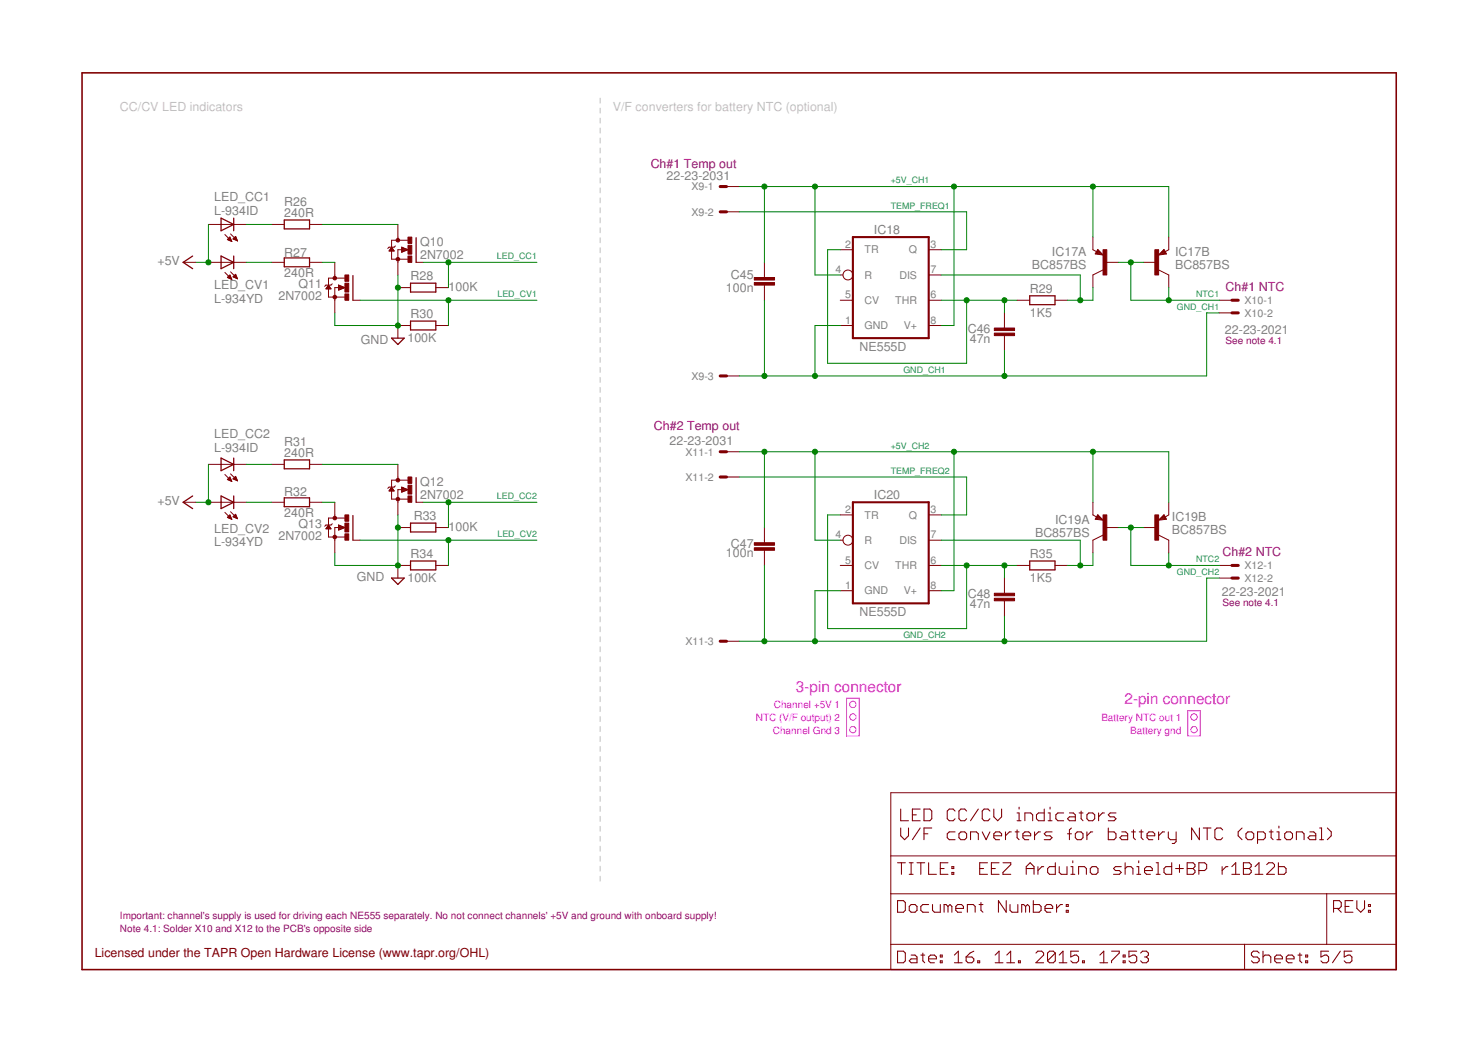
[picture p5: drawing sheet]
<svg xmlns="http://www.w3.org/2000/svg" width="297mm" height="210mm" viewBox="0 0 297 210" stroke-linecap="round" stroke-linejoin="round" font-family="sans-serif">
<g fill="none" stroke="#c0c0c0" stroke-width=".2">
<path d="M120.6 19.7v1M120.6 21.7v1M120.6 23.7v1M120.6 25.7v1.1M120.6 27.7v1.1M120.6 29.8v1M120.6 31.8v1M120.6 33.8v1M120.6 35.8v1M120.6 37.8v1M120.6 39.8v1M120.6 41.8v1"/>
<path d="M120.6 43.8v1M120.6 45.8v1M120.6 47.8v1M120.6 49.8v1M120.6 51.8v1M120.6 53.8v1M120.6 55.8v1M120.6 57.8v1M120.6 59.8v1.1M120.6 61.8v1M120.6 63.9v1M120.6 65.8v1.1"/>
<path d="M120.6 67.9v1M120.6 69.9v1M120.6 71.9v1M120.6 73.9v1M120.6 75.9v1M120.6 77.9v1M120.6 79.9v1M120.6 81.9v1M120.6 83.9v1M120.6 85.9v1M120.6 87.9v1M120.6 89.9v1"/>
<path d="M120.6 91.9v1M120.6 93.9v1M120.6 95.9v1M120.6 97.9v1.1M120.6 99.9v1.1M120.6 102v1M120.6 104v1M120.6 106v1M120.6 108v1M120.6 110v1M120.6 112v1M120.6 114v1"/>
<path d="M120.6 116v1M120.6 118v1M120.6 120v1M120.6 122v1M120.6 124v1M120.6 126v1M120.6 128v1M120.6 130v1M120.6 132v1.1M120.6 134v1M120.6 136.1v1M120.6 138v1.1"/>
<path d="M120.6 140.1v1M120.6 142.1v1M120.6 144.1v1M120.6 146.1v1M120.6 148.1v1M120.6 150.1v1M120.6 152.1v1M120.6 154.1v1M120.6 156.1v1M120.6 158.1v1M120.6 160.1v1M120.6 162.1v1"/>
<path d="M120.6 164.1v1M120.6 166.1v1M120.6 168.1v1M120.6 170.1v1.1M120.6 172.1v1.1M120.6 174.2v1M120.6 176.2v1"/>
</g>
<g fill="none" stroke="#800000" stroke-width=".21">
<path d="M180.4 173.5h1.5M181 162.7v2.3h1.6M181 166.5v1.5l.8 .8 .8-.8v-1.5M181.2 173.5v2.3M182.7 173.5h.8M182.7 175.8h.8M183.1 173.5v2.3M183.4 163.8h.7M184.3 173.5h1.5M184.9 166.5l-1.5 2.3M184.9 162.7h-1.5v2.3h1.5M185.1 173.5v2.3"/>
<path d="M185.7 162.7h1.2l.4 .4v1.5l-.4 .4h-1.2zM185.7 167.6h.8M186.6 173.5v2.3h1.6M187.3 166.5h-1.6v2.3M189 174.6h.7M190.5 173.5h-1.5v2.3h1.5M191.3 175.4h.4v.4h-.4zM191.3 174.2h.4v.4h-.4zM191.9 167.3h-1.1l-.4 .3v.8l.4 .4h1.1M191.9 163.1l-.3-.4h-.8l-.4 .4v1.5l.4 .4h.8l.3-.4M193.1 167.3h.8l.4 .3v.8l-.4 .4h-.8l-.4-.4v-.8zM194.3 163.1l-.4-.4h-.8l-.4 .4v1.5l.4 .4h.8l.4-.4"/>
<path d="M195.1 168.8v-1.5h1.1l.4 .3v1.2M196.6 162.7l-1.5 2.3M196.9 174.6h.8M197.4 167.3l.8 1.5 .7-1.5M198.5 173.5h-1.6v2.3h1.6M198.9 163.1l-.3-.4h-.8l-.4 .4v1.5l.4 .4h.8l.3-.4M199.2 174.6h.8M199.7 168h1.6v-.4l-.4-.3h-.8l-.4 .3v.8l.4 .4h.8M199.7 162.7v1.5l.8 .8 .8-.8v-1.5M200.8 173.5h-1.6v2.3h1.6M201.6 173.5h1.5v.3l-1.5 1.6v.4h1.5M202.1 167.3v1.5"/>
<path d="M203.2 167.3h-.3l-.8 .7M204 167.3h.8M204.4 166.9v1.5l.4 .4M204.4 165h.8M204.4 163.4h.4v1.6M204.8 162.3v.4M205.6 168h1.5v-.4l-.3-.3h-.8l-.4 .3v.8l.4 .4h.8M206 165v-1.6h1.1l.4 .4v1.2M206.2 174.6h1.6M206.2 175.8v-1.6l.8-.7 .8 .7v1.6M207.9 167.3v1.5M208.6 174.2v1.6"/>
<path d="M209.1 167.3h-.4l-.8 .7M209.8 174.2h-.4l-.8 .8M209.9 162.7v2.3h-1.2l-.4-.4v-.8l.4-.4h1.2M210.7 165h.7M210.7 163.4h.3v1.6M211 162.3v.4M211.4 167.3h-1.2l-.3 .3 .3 .4h.8l.4 .4-.4 .4h-1.1M212.1 173.5v2.3h-1.2l-.4-.4v-.8l.4-.4h1.2M212.9 174.2v1.2l.4 .4h1.1v-1.6M213.8 163.4h-1.2l-.4 .4v.8l.4 .4h1.2M214.5 167.6h.8M214.9 163.4h.8l.4 .4v1.2h-1.2l-.4-.4 .4-.4h1.2"/>
<path d="M215.2 175.8h.8M215.2 174.2h.4v1.6M215.3 166.5l-.4 .4v1.9M215.6 173.1v.4M216.5 167.3h.8l.4 .3v.8l-.4 .4h-.8l-.4-.4v-.8zM216.8 175.8v-1.6h1.2l.3 .4v1.2M216.9 163.4h.8M217.3 163.1v1.5l.4 .4M218.4 167.3v1.5M218.8 163.4h.8l.4 .4v.8l-.4 .4h-.8l-.4-.4v-.8zM219.1 174.6l.4-.4h.8l.4 .4v.8l-.4 .4h-.8l-.4-.4zM219.6 167.3h-.4l-.8 .7"/>
<path d="M220.8 163.4v1.6M222 163.4h-.4l-.8 .8M222.7 166.5v2.3h1.2l.4-.4v-.8l-.4-.3h-1.2M224.3 163.4h-1.2l-.4 .4 .4 .4h.8l.4 .4-.4 .4h-1.2M225.3 174.2h-1.1l-.4 .4 .4 .4h.8l.3 .4-.3 .4h-1.2M225.4 167.3h.8l.4 .3v1.2h-1.2l-.3-.4 .3-.4h1.2M226.1 174.6l.4-.4h.8l.4 .4v1.2M226.1 173.5v2.3M227.4 167.3h.8M227.8 166.9v1.5l.4 .4M228.5 175.8h.8M228.5 174.2h.4v1.6"/>
<path d="M228.9 173.1v.4M229 167.3h.7M229.4 166.9v1.5l.3 .4M230 175h1.6v-.4l-.4-.4h-.8l-.4 .4v.8l.4 .4h.8M230.5 168h1.6v-.4l-.4-.3h-.8l-.4 .3v.8l.4 .4h.8M232.4 173.5h.3v2.3M232.4 175.8h.8M232.9 167.3v1.5M234 167.3h-.4l-.7 .7M234.8 167.3v1.1l.4 .4h1.2M235.5 173.5v2.3h-1.2l-.4-.4v-.8l.4-.4h1.2M236.3 174.6h1.5"/>
<path d="M236.4 167.3v1.9l-.4 .4h-.4M237 173.8v1.6M238.6 173.5h1.2l.4 .3v.4l-.4 .4 .4 .4v.4l-.4 .4h-1.2zM238.6 174.6h1.2M240.9 175h1.2l.4-.4v-.8l-.4-.3h-1.2v2.3M241 166.5v2.3l-1.5-2.3v2.3M241.8 166.5h1.6M242.6 166.5v2.3M245.6 174.2v1.6M245.7 166.9l-.4-.4h-.7l-.4 .4v1.5l.4 .4h.7l.4-.4M246.8 174.2h-.4l-.8 .8M247.6 175.8h1.5"/>
<path d="M247.6 174.2l.7-.7v2.3M249.6 166.5l-.8 .8v.7l.8 .8M249.9 173.5h1.2l.4 .3v.4l-.4 .4 .4 .4v.4l-.4 .4h-1.2zM249.9 174.6h1.2M250.8 167.3h.8l.4 .3v.8l-.4 .4h-.8l-.4-.4v-.8zM252.2 175.8h1.6M252.2 174.2l.8-.7v2.3M252.7 168.8h1.2l.4-.4v-.8l-.4-.3h-1.2v2.3M254.6 173.8l.4-.3h.8l.3 .3v.4l-1.5 1.6h1.5M255.1 167.3h.8M255.5 166.9v1.5l.4 .4M256.6 167.3h.4v1.5"/>
<path d="M256.6 168.8h.8M256.9 173.5v2.3h1.2l.4-.4v-.8l-.4-.4h-1.2M257 166.1v.4M258.2 167.6l.4-.3h.8l.4 .3v.8l-.4 .4h-.8l-.4-.4zM260.5 168.8v-1.5h1.2l.4 .3v1.2M263.2 167.3h.8l.4 .3v1.2h-1.2l-.3-.4 .3-.4h1.2M265.2 166.5h.4v2.3M265.2 168.8h.8M266.8 166.5l.7 .8v.7l-.7 .8M180.4 181.1h1.2l.3 .4v1.5l-.3 .4h-1.2zM180.4 191.2h1.2l.3 .4v1.6l-.3 .4h-1.2zM182.7 182.2l.4-.3h.8l.4 .3v.8l-.4 .4h-.8l-.4-.4z"/>
<path d="M183.1 192h.8l.4 .4v1.2h-1.2l-.4-.4 .4-.4h1.2M185.1 192h.7M185.5 191.6v1.6l.3 .4M186.6 192.8h1.6v-.4l-.4-.4h-.8l-.4 .4v.8l.4 .4h.8M186.6 181.9h-1.1l-.4 .3v.8l.4 .4h1.1M187.4 181.9v1.1l.4 .4h1.2v-1.5M189 193.2h.4v.4h-.4zM189 192h.4v.4h-.4zM190.5 182.2l-.4-.3h-.4v1.5M190.5 182.2l.4-.3 .4 .3v1.2M190.5 182.2v1.2M191.8 193.6h1.6"/>
<path d="M191.8 192l.8-.8v2.4M192.1 182.6h1.5v-.4l-.3-.3h-.8l-.4 .3v.8l.4 .4h.8M194.2 192.4h1.1l.4 .4v.4l-.4 .4h-.8l-.3-.4zM194.4 183.4v-1.5h1.2l.4 .3v1.2M195.7 191.2l-.8 .4-.7 .8M196.5 193.2h.4v.4h-.4zM196.8 181.9h.7M197.1 181.5v1.5l.4 .4M200 193.6h1.6M200 192l.8-.8v2.4M202.2 181.1v2.3l-1.5-2.3v2.3M202.3 193.6h1.6"/>
<path d="M202.3 192l.8-.8v2.4M203 181.9v1.1l.4 .4h1.2v-1.5M204.7 193.2h.4v.4h-.4zM206.1 182.2l-.4-.3h-.4v1.5M206.1 182.2v1.2M206.1 182.2l.4-.3 .4 .3v1.2M207.7 181.1v2.3h1.2l.3-.4v-.8l-.3-.3h-1.2M208.2 191.6l.4-.4h.8l.3 .4v.4l-1.5 1.6h1.5M210 182.6h1.6v-.4l-.4-.3h-.8l-.4 .3v.8l.4 .4h.8M212.1 191.6v1.6l-.4 .4h-.8l-.4-.4M212.1 191.6l-.4-.4h-.8l-.4 .4v1.6M212.1 191.6l-1.6 1.6"/>
<path d="M212.3 181.9v1.5M212.9 193.6h1.5M212.9 192l.7-.8v2.4M213.5 181.9h-.4l-.8 .7M214.3 183h.4v.4h-.4zM214.3 181.9h.4v.3h-.4zM216.8 191.2h-1.6v1.2l.8-.4h.4l.4 .4v.8l-.4 .4h-.8l-.4-.4M217.6 193.2h.3v.4h-.3zM221 193.6h1.6M221 192l.8-.8v2.4M223.4 191.2h1.5v.4l-1.5 1.6v.4M225.7 193.2h.4v.4h-.4z"/>
<path d="M225.7 192h.4v.4h-.4zM228.5 191.2h-1.6v1.2l.8-.4h.4l.4 .4v.8l-.4 .4h-.8l-.4-.4M229.2 191.6l.4-.4h.8l.4 .4v.4l-.4 .4M230 192.4h.4M230.4 192.4l.4 .4v.4l-.4 .4h-.8l-.4-.4M253.1 191.6l-.4-.4h-.8l-.4 .4v.4l.4 .4h.8l.4 .4v.4l-.4 .4h-.8l-.4-.4M253.8 192.4l.4-.4h.8l.4 .4v1.2M253.8 191.2v2.4M256.2 192.8h1.5v-.4l-.4-.4h-.7l-.4 .4v.8l.4 .4h.7M258.5 192.8h1.6v-.4l-.4-.4h-.8l-.4 .4v.8l.4 .4h.8M260.9 192h.7M261.2 191.6v1.6l.4 .4"/>
<path d="M262.4 193.2h.4v.4h-.4zM262.4 192h.4v.4h-.4zM267 191.2h-1.5v1.2l.8-.4h.3l.4 .4v.8l-.4 .4h-.7l-.4-.4M268 182.6h1.2l.4-.4v-.7l-.4-.4h-1.2v2.3M268.8 182.6l.8 .8M269.4 191.2l-1.6 2.4M270.3 182.2h.8M271.7 191.2h-1.5v1.2l.7-.4h.4l.4 .4v.8l-.4 .4h-.8l-.3-.4M271.9 181.1h-1.6v2.3h1.6M272.7 181.1v1.5l.8 .8 .7-.8v-1.5M275 183h.4v.4h-.4zM275 181.9h.4v.3h-.4z"/>
</g>
<path d="M171.4 47.7h15.2v20.3h-15.2zM171.4 101h15.2v20.3h-15.2z" fill="none" stroke="#800000" stroke-width=".42"/>
<g fill="none" stroke="#800000" stroke-width=".2">
<path d="M146 37.5h2.5M36.8 52.7h2.5M41.9 52.7h7.6M41.9 45.1h7.6M45.2 54.8l1.4 1.4M45.2 47.2l1.4 1.4M45.7 55.8l.5-.5 .4 .9zM45.7 48.2h.7M45.7 55.8h.7M45.8 48h.6M45.8 55.6h.6M45.9 55.9h.6"/>
<path d="M46 48.3h.5M46 47.9h.3M46 55.5h.3M46.1 47.8h.1M46.1 55.4h.1M46.2 56h.3M46.2 47.7h.1M46.2 47.7l-.5 .5 .9 .4M46.2 47.7l.4 .9M46.2 48.4h.3M46.3 54.7l1.4 1.3M46.3 47l1.4 1.4"/>
<path d="M46.5 56.1h.1M46.5 48.5h.1M46.8 48h.8M46.8 48l.9 .4M46.8 48l.5-.5 .4 .9M46.9 55.6h.7M47 47.9h.5M47 55.5h.5M47.1 55.8h.5M47.1 47.8h.4M47.1 55.4h.4M47.1 48.2h.5"/>
<path d="M47.2 47.7h.2M47.2 55.3h.2M47.3 47.6h.1M47.3 55.9h.3M47.3 55.2l-.5 .5 .9 .3M47.3 55.2l.4 .8M47.3 55.2h.1M47.4 48.3h.3M47.6 56h.1M47.7 48.4h.1M54.6 52.7h2.5M54.6 45.1h2.5"/>
<path d="M62.2 52.7h2.5M62.2 45.1h2.5M65.5 58h1M65.6 57.9h.8M65.7 57.8h.6M65.8 57.7h.5M65.8 57.6h.4M65.9 57.4h.2M66 57.3l.5 .8h-1zM66.8 57.1l-.3 .2h-1l-.2 .3M67.3 52.7v3.2M68.1 57.3l1.2 .5-1.2 .5z"/>
<path d="M68.1 58.3h.1M68.1 58.2h.3M68.1 58h.6M68.1 57.9h.9M68.1 57.7h.9M68.1 57.6h.6M68.1 57.4h.3M68.1 57.3h.1M69.3 57.8h-2v5.1M69.3 55.9h-3.3v3.8h3.3M78.3 50.3h.8M78.4 50.2h.7"/>
<path d="M78.4 50.1h.6M78.5 50h.4M78.6 49.8h.2M78.7 49.7h.1M78.7 49.7l.5 .8h-1zM79.5 49.4l-.3 .3h-1l-.3 .3M80 45.1v3.2M80 57.8h2.5M80.7 50.7h.1M80.7 50.6h.4M80.7 50.4h.7M80.7 50.3h1"/>
<path d="M80.7 50.1h1M80.7 50h.7M80.7 49.8h.4M80.7 49.7h.1M82 48.3h-3.3v3.8h3.3M82 50.2h-2v5.1M82 50.2l-1.3 .5M82 50.2l-1.3-.5v1M83.6 52.7h1.4M87.6 57.8h2.5M146 42.6h2.5M153.6 52.7v3.1"/>
<path d="M153.6 57.3v3.1M168.9 50.2h2.5M168.9 55.3h.5M186.6 50.2h2.6M186.6 55.3h2.6M219.6 47.7v2.5l.8 .4M220.6 50.1l1.1 1.2-1.6-.2zM221.7 54.3l-2.1 1v2.5M222.2 52.7h2.5M229.8 52.7h2.5M232.9 54.3l2 1v2.5M233.9 50.1l.5 1-1.5 .2z"/>
<path d="M234.9 47.7v2.5l-.7 .4M70.9 60.4h1.5M82.5 65.4h-2.5v2.6M87.6 65.4h2.5M146 75.6h2.5M168.9 60.4h2.5M168.9 65.4h2.5M186.6 60.4h2.6M186.6 65.4h2.6M201.9 62.9v3.1M201.9 67.5v3M204.4 60.4h2.5"/>
<path d="M212 60.4h2.6M245 60.4h2.6M245 62.9h2.6M41.9 93.4h7.6M45.2 95.4l1.4 1.4M45.7 96.4l.9 .4M45.7 96.4h.7M45.8 96.3h.6M46 96.5h.5M46 96.2h.3M46.1 96h.1M46.2 95.9h.1"/>
<path d="M46.2 95.9l-.5 .5M46.2 95.9l.4 .9M46.2 96.6h.3M46.3 95.3l1.4 1.4M46.5 96.8h.1M46.8 96.3h.8M46.8 96.3l.9 .4M46.8 96.3l.5-.5 .4 .9M47 96.2h.5M47.1 96.4h.5M47.1 96h.4M47.2 95.9h.2"/>
<path d="M47.3 95.8h.1M47.4 96.5h.3M47.7 96.6h.1M54.6 93.4h2.5M62.2 93.4h2.5M78.3 98.6h.8M78.4 98.4h.7M78.4 98.3h.6M78.5 98.2h.4M78.6 98.1h.2M78.7 97.9l.5 .8h-1zM78.7 98h.1"/>
<path d="M79.5 97.7l-.3 .2h-1l-.3 .3M80 93.4v3.1M80.7 98.9h.1M80.7 98.8h.4M80.7 98.7h.7M80.7 98.6h1M80.7 98.3h1M80.7 98.2h.7M80.7 98.1h.4M80.7 98h.1M82 96.5h-3.3v3.9h3.3M82 98.4h-2v5.1"/>
<path d="M82 98.4l-1.3-.5v1.1M82 98.4l-1.3 .6M146 95.9h2.5M146 90.8h2.5M36.8 101h2.5M41.9 101h7.6M45.2 103l1.4 1.4M45.7 104l.5-.5 .4 .9zM45.7 104h.7M45.8 103.9h.6M45.9 104.1h.6M46 103.8h.3"/>
<path d="M46.1 103.6h.1M46.2 104.2h.3M46.3 102.9l1.4 1.4M46.5 104.4h.1M46.9 103.9h.6M47 103.8h.5M47.1 104h.5M47.1 103.6h.4M47.2 103.5h.2M47.3 104.1h.3M47.3 103.4l.4 .9-.9-.4zM47.6 104.2h.1"/>
<path d="M54.6 101h2.5M62.2 101h2.5M65.6 106.2h.8M65.7 106h.6M65.8 105.9h.5M65.8 105.8h.4M65.9 105.7h.2M66 105.6l.5 .7h-1zM66.8 105.3l-.3 .3h-1l-.2 .2M67.3 101v3.2M68.1 105.6l1.2 .5-1.2 .5zM68.1 106.5h.1"/>
<path d="M68.1 106.4h.4M68.1 106.3h.6M68.1 106.2h.9M68.1 105.9h.9M68.1 105.8h.6M68.1 105.7h.3M68.1 105.6h.1M69.3 106l-2 .1v5M69.3 104.2h-3.3v3.8h3.3M70.9 108.6h1.5M80 106.1h2.5M82.5 113.7h-2.5v2.5"/>
<path d="M83.6 101h1.4M87.6 113.7h2.5M87.6 106.1h2.5M153.6 106.1v3M153.6 110.6v3.1M168.9 103.5h2.5M168.9 108.6h.5M168.9 113.7h2.5M168.9 118.8h2.5M186.6 103.5h2.6M186.6 108.6h2.6M186.6 113.7h2.6"/>
<path d="M186.6 118.8h2.6M201.9 116.2v3.1M204.4 113.7h2.5M212 113.7h2.6M219.6 101v2.5l.8 .4M220.6 103.5l1.1 1.1-1.6-.2zM221.7 107.6l-2.1 1v2.5M222.2 106.1h2.5M229.8 106.1h2.5M232.9 107.6l2 1v2.5M233.9 103.5l.5 .9-1.5 .2zM234.9 101v2.5l-.7 .4"/>
<path d="M245 113.7h2.6M245 116.2h2.6M146 128.9h2.5M201.9 120.8v3M179 159.4h101.6v35.5h-101.6zM179 179.7h101.6M179 172.1h101.6M266.6 179.7v10.2M179 189.9h101.6M250.1 189.9v5"/>
<circle cx="170.4" cy="55.3" r=".99"/>
<circle cx="170.4" cy="108.6" r=".99"/>
</g>
<g fill="#800000" stroke="#800000" stroke-width=".2">
<path d="M199.8 66h4.1v.5h-4.1z"/>
<path d="M199.8 67h4.1v.5h-4.1z"/>
<path d="M151.6 56.8h4.1v.5h-4.1z"/>
<path d="M151.6 55.8h4.1v.5h-4.1z"/>
<path d="M199.8 119.3h4.1v.5h-4.1z"/>
<path d="M199.8 120.3h4.1v.5h-4.1z"/>
<path d="M151.6 110.1h4.1v.5h-4.1z"/>
<path d="M151.6 109.1h4.1v.5h-4.1z"/>
<path d="M221.7 103.5h.7v5.1h-.7z"/>
<path d="M232.1 103.5h.8v5.1h-.8z"/>
<path d="M221.7 50.2h.7v5.1h-.7z"/>
<path d="M232.1 50.2h.8v5.1h-.8z"/>
<path d="M82 51.5h.8v1.2h-.8z"/>
<path d="M82 47.7h.8v1.2h-.8z"/>
<path d="M82 49.3h.8v1.8h-.8z"/>
<path d="M69.3 59.1h.8v1.3h-.8z"/>
<path d="M69.3 55.3h.8v1.3h-.8z"/>
<path d="M69.3 56.9h.8v1.8h-.8z"/>
<path d="M82 99.7h.8v1.3h-.8z"/>
<path d="M82 95.9h.8v1.3h-.8z"/>
<path d="M82 97.6h.8v1.7h-.8z"/>
<path d="M69.3 107.3h.8v1.3h-.8z"/>
<path d="M69.3 103.5h.8v1.3h-.8z"/>
<path d="M69.3 105.2h.8v1.8h-.8z"/>
</g>
<g fill="none" stroke="#800000" stroke-width=".25">
<path d="M38.7 51.5l-1.9 1.2 1.9 1.3M44.4 51.5l2.6 1.2-2.6 1.3zM44.4 43.9l2.6 1.2-2.6 1.3zM47 43.9v2.5M47 51.5v2.5M57.1 51.9h5.1v1.7h-5.1zM57.1 44.2h5.1v1.8h-5.1zM70.9 55.4v5M82.5 56.9h5.1v1.8h-5.1zM83.6 47.8v4.9M206.9 59.5h5.1v1.8h-5.1zM220.7 50.8h.3l-.3-.2-.3 .4 1 .1-.7-.8-.4 .7"/>
<path d="M233.9 50.8h-.4l.4-.2 .2 .4-1 .1 .8-.8 .4 .7M78.7 68h2.5l-1.2 1.3zM82.5 64.6h5.1v1.7h-5.1zM38.7 99.7l-1.9 1.3 1.9 1.3M44.4 92.1l2.6 1.3-2.6 1.2zM44.4 99.7l2.6 1.3-2.6 1.3zM47 92.1v2.5M47 99.7v2.6M57.1 92.5h5.1v1.8h-5.1zM83.6 96v5M57.1 100.1h5.1v1.8h-5.1zM70.9 103.7v4.9"/>
<path d="M78.7 116.2h2.5l-1.2 1.3zM82.5 112.8h5.1v1.8h-5.1zM82.5 105.2h5.1v1.8h-5.1zM206.9 112.8h5.1v1.8h-5.1zM220.7 104.2h.3l-.3-.3-.3 .4 1 .1-.7-.7-.4 .6M233.9 104.2h-.4l.4-.3 .2 .4-1 .1 .8-.7 .4 .6"/>
</g>
<path d="M144.7 37.5h1.3M144.7 42.6h1.3M144.7 75.6h1.3M247.6 60.4h1.3M247.6 62.9h1.3M144.7 90.8h1.3M144.7 95.9h1.3M247.6 113.7h1.3M247.6 116.2h1.3M144.7 128.9h1.3" fill="none" stroke="#800000" stroke-width=".61"/>
<path d="M16.5 14.6h264.1v180.3h-264.1z" fill="none" stroke="#800000" stroke-width=".32"/>
<g fill="#800000" stroke="#800000" stroke-width=".2">
<circle cx="80" cy="48.3" r=".36"/>
<circle cx="80" cy="52.1" r=".36"/>
<circle cx="67.3" cy="55.9" r=".36"/>
<circle cx="67.3" cy="59.7" r=".36"/>
<circle cx="80" cy="96.5" r=".36"/>
<circle cx="80" cy="100.4" r=".36"/>
<circle cx="67.3" cy="104.2" r=".36"/>
<circle cx="67.3" cy="108" r=".36"/>
</g>
<g fill="none" stroke="#008000" stroke-width=".2">
<path d="M148.5 37.5h86.4v10.2M153.6 37.5v15.2M163.8 37.5v17.8h5.1M191.7 37.5v27.9h-2.5M219.6 37.5v10.2M41.9 45.1v7.6h-2.6M49.5 52.7h5.1M49.5 45.1h5.1M64.7 52.7h2.6M64.7 45.1h15.3M80 55.3v10.1h-12.7v-2.5M85 52.7h22.9"/>
<path d="M90.1 52.7v5.1M148.5 42.6h45.8v7.6h-5.1M168.9 50.2h-2.6v22.8h28v-12.6M189.2 55.3h27.9v5.1M219.6 57.8v2.6h-5M224.7 52.7h5.1M227.3 52.7v7.7h17.7M234.9 57.8v2.6M72.4 60.4h35.5M90.1 60.4v5M153.6 60.4v15.2M168.9 65.4h-5.1v10.2"/>
<path d="M189.2 60.4h15.2M201.9 60.4v2.5M201.9 70.5v5.1M245 62.9h-2.5v12.7h-94M41.9 93.4v7.6h-2.6M49.5 93.4h5.1M64.7 93.4h15.3M148.5 90.8h86.4v10.2M148.5 95.9h45.8v7.6h-5.1M153.6 90.8v15.3M163.8 90.8v17.8h5.1M191.7 90.8v28h-2.5"/>
<path d="M219.6 90.8v10.2M49.5 101h5.1M64.7 101h2.6M72.4 108.6h35.5M80 103.5v10.2h-12.7v-2.6M85 101h22.9M90.1 101v5.1M90.1 108.6v5.1M153.6 113.7v15.2M168.9 103.5h-2.6v22.9h28v-12.7M168.9 118.8h-5.1v10.1M189.2 113.7h15.2"/>
<path d="M189.2 108.6h27.9v5.1M201.9 113.7v2.5M219.6 111.1v2.6h-5M224.7 106.1h5.1M227.3 106.1v7.6h17.7M234.9 111.1v2.6M245 116.2h-2.5v12.7h-94M201.9 123.8v5.1"/>
</g>
<g fill="#008000" stroke="#008000" stroke-width=".2">
<circle cx="227.3" cy="52.7" r=".51"/>
<circle cx="234.9" cy="60.4" r=".51"/>
<circle cx="227.3" cy="106.1" r=".51"/>
<circle cx="234.9" cy="113.7" r=".51"/>
<circle cx="194.3" cy="60.4" r=".51"/>
<circle cx="201.9" cy="60.4" r=".51"/>
<circle cx="194.3" cy="113.7" r=".51"/>
<circle cx="201.9" cy="113.7" r=".51"/>
<circle cx="217.1" cy="113.7" r=".51"/>
<circle cx="217.1" cy="60.4" r=".51"/>
<circle cx="163.8" cy="90.8" r=".51"/>
<circle cx="191.7" cy="90.8" r=".51"/>
<circle cx="219.6" cy="90.8" r=".51"/>
<circle cx="153.6" cy="90.8" r=".51"/>
<circle cx="163.8" cy="37.5" r=".51"/>
<circle cx="191.7" cy="37.5" r=".51"/>
<circle cx="153.6" cy="37.5" r=".51"/>
<circle cx="219.6" cy="37.5" r=".51"/>
<circle cx="41.9" cy="52.7" r=".51"/>
<circle cx="41.9" cy="101" r=".51"/>
<circle cx="80" cy="65.4" r=".51"/>
<circle cx="80" cy="57.8" r=".51"/>
<circle cx="80" cy="113.7" r=".51"/>
<circle cx="80" cy="106.1" r=".51"/>
<circle cx="90.1" cy="60.4" r=".51"/>
<circle cx="90.1" cy="52.7" r=".51"/>
<circle cx="90.1" cy="108.6" r=".51"/>
<circle cx="90.1" cy="101" r=".51"/>
<circle cx="163.8" cy="75.6" r=".51"/>
<circle cx="201.9" cy="75.6" r=".51"/>
<circle cx="153.6" cy="75.6" r=".51"/>
<circle cx="163.8" cy="128.9" r=".51"/>
<circle cx="201.9" cy="128.9" r=".51"/>
<circle cx="153.6" cy="128.9" r=".51"/>
</g>
<g fill="none" stroke="#f0f" stroke-width=".2">
<path d="M170.1 140.4h2.6v7.6h-2.6zM238.7 142.9h2.5v5.1h-2.5z"/>
<circle cx="171.4" cy="141.6" r=".64"/>
<circle cx="171.4" cy="146.7" r=".64"/>
<circle cx="171.4" cy="144.2" r=".64"/>
<circle cx="240" cy="146.7" r=".64"/>
<circle cx="240" cy="144.2" r=".64"/>
</g>
<g font-size="3.1" fill="#f0f">
<text x="160" y="139.1">3-pin connector</text>
<text x="226" y="141.6">2-pin connector</text>
</g>
<g font-size="2.5" fill="#c0c0c0">
<text x="24.1" y="22.3">CC/CV LED indicators</text>
<text x="123.2" y="22.3">V/F converters for battery NTC (optional)</text>
</g>
<g font-size="2.5" fill="#800080">
<text x="130.8" y="33.7">Ch#1 Temp out</text>
<text x="246.3" y="58.5">Ch#1 NTC</text>
<text x="131.4" y="86.4">Ch#2 Temp out</text>
<text x="245.7" y="111.8">Ch#2 NTC</text>
</g>
<g font-size="2.5" fill="#808080">
<text x="43" y="40.4">LED_CC1</text>
<text x="57.1" y="41.4">R26</text>
<text x="133.9" y="36.1">22-23-2031</text>
<text x="43" y="43.2">L-934ID</text>
<text x="57.1" y="43.6">240R</text>
<text x="175.6" y="47">IC18</text>
<text x="31.6" y="53.4">+5V</text>
<text x="57.1" y="51.6">R27</text>
<text x="84.4" y="52">2N7002</text>
<text x="84.4" y="49.4">Q10</text>
<text x="211.4" y="51.5">IC17A</text>
<text x="236.2" y="51.5">IC17B</text>
<text x="43" y="58.2">LED_CV1</text>
<text x="57.1" y="55.7">240R</text>
<text x="60" y="57.8">Q11</text>
<text x="82.5" y="56.3">R28</text>
<text x="90.1" y="58.6">100K</text>
<text x="145.9" y="58.7">100n</text>
<text x="146.9" y="56.2">C45</text>
<text x="207" y="58.9">R29</text>
<text x="207.4" y="54">BC857BS</text>
<text x="236.2" y="54">BC857BS</text>
<text x="43" y="61">L-934YD</text>
<text x="56" y="60.4">2N7002</text>
<text x="82.5" y="63.9">R30</text>
<text x="207" y="63.7">1K5</text>
<text x="72.5" y="69.1">GND</text>
<text x="81.9" y="68.7">100K</text>
<text x="172.7" y="70.5">NE555D</text>
<text x="194.5" y="67">C46</text>
<text x="194.9" y="68.9">47n</text>
<text x="246.2" y="67.2">22-23-2021</text>
<text x="43" y="88">LED_CC2</text>
<text x="57.1" y="89.7">R31</text>
<text x="134.6" y="89.4">22-23-2031</text>
<text x="43" y="90.8">L-934ID</text>
<text x="57.1" y="91.8">240R</text>
<text x="31.6" y="101.6">+5V</text>
<text x="57.1" y="99.8">R32</text>
<text x="84.4" y="100.2">2N7002</text>
<text x="84.4" y="97.7">Q12</text>
<text x="175.6" y="100.4">IC20</text>
<text x="43" y="107.1">LED_CV2</text>
<text x="57.1" y="103.9">240R</text>
<text x="60" y="106.1">Q13</text>
<text x="83.2" y="104.6">R33</text>
<text x="90.1" y="106.8">100K</text>
<text x="208" y="108">BC857BS</text>
<text x="212.1" y="105.4">IC19A</text>
<text x="235.5" y="107.3">BC857BS</text>
<text x="235.5" y="104.8">IC19B</text>
<text x="43" y="109.9">L-934YD</text>
<text x="56" y="108.6">2N7002</text>
<text x="82.5" y="112.2">R34</text>
<text x="145.9" y="112">100n</text>
<text x="146.9" y="110.1">C47</text>
<text x="207" y="112.2">R35</text>
<text x="71.7" y="116.9">GND</text>
<text x="81.9" y="117">100K</text>
<text x="207" y="117">1K5</text>
<text x="245.6" y="119.9">22-23-2021</text>
<text x="172.7" y="123.8">NE555D</text>
<text x="194.5" y="120.3">C48</text>
<text x="194.9" y="122.2">47n</text>
</g>
<text font-size="2.5" fill="#800000" x="19" y="192.4">Licensed under the TAPR Open Hardware License (www.tapr.org/OHL)</text>
<g font-size="2.1" fill="#808080">
<text x="139" y="38.3">X9-1</text>
<text x="139" y="43.3">X9-2</text>
<text x="169.9" y="49.8">2</text>
<text x="173.7" y="51">TR</text>
<text x="182.6" y="51">Q</text>
<text x="187" y="49.8">3</text>
<text x="167.9" y="54.9">4</text>
<text x="173.7" y="56">R</text>
<text x="180.7" y="56">DIS</text>
<text x="187" y="54.9">7</text>
<text x="169.9" y="60">5</text>
<text x="169.9" y="65.1">1</text>
<text x="173.7" y="61.1">CV</text>
<text x="179.9" y="61.1">THR</text>
<text x="187" y="60">6</text>
<text x="187" y="65.1">8</text>
<text x="250.1" y="61.1">X10-1</text>
<text x="250.1" y="63.7">X10-2</text>
<text x="173.7" y="66.2">GND</text>
<text x="181.6" y="66.2">V+</text>
<text x="139" y="76.4">X9-3</text>
<text x="137.8" y="91.6">X11-1</text>
<text x="137.8" y="96.7">X11-2</text>
<text x="169.9" y="103.2">2</text>
<text x="173.7" y="104.3">TR</text>
<text x="182.6" y="104.3">Q</text>
<text x="187" y="103.2">3</text>
<text x="167.9" y="108.3">4</text>
<text x="169.9" y="113.3">5</text>
<text x="173.7" y="109.4">R</text>
<text x="180.7" y="109.4">DIS</text>
<text x="187" y="113.3">6</text>
<text x="187" y="108.3">7</text>
<text x="169.9" y="118.4">1</text>
<text x="173.7" y="114.4">CV</text>
<text x="173.7" y="119.5">GND</text>
<text x="179.9" y="114.4">THR</text>
<text x="181.6" y="119.5">V+</text>
<text x="187" y="118.4">8</text>
<text x="250.1" y="114.4">X12-1</text>
<text x="250.1" y="117">X12-2</text>
<text x="137.8" y="129.7">X11-3</text>
</g>
<g font-size="2" fill="#800080">
<text x="246.3" y="69.2">See note 4.1</text>
<text x="245.7" y="121.9">See note 4.1</text>
<text x="24.1" y="184.8">Important: channel's supply is used for driving each NE555 separately. No not connect channels' +5V and ground with onboard supply!</text>
<text x="24.1" y="187.3">Note 4.1: Solder X10 and X12 to the PCB's opposite side</text>
</g>
<g font-size="2" fill="#f0f">
<text x="155.5" y="142.4">Channel +5V 1</text>
<text x="151.9" y="144.9">NTC (V/F output) 2</text>
<text x="155.3" y="147.5">Channel Gnd 3</text>
<text x="221.3" y="144.9">Battery NTC out 1</text>
<text x="227.1" y="147.5">Battery gnd</text>
</g>
<g font-size="1.8" fill="#008080">
<text x="179" y="41.9">TEMP_FREQ1</text>
<text x="179" y="36.9">+5V_CH1</text>
<text x="99.9" y="52.1">LED_CC1</text>
<text x="100" y="59.7">LED_CV1</text>
<text x="240.4" y="59.7">NTC1</text>
<text x="236.5" y="62.3">GND_CH1</text>
<text x="181.6" y="75">GND_CH1</text>
<text x="179" y="95.3">TEMP_FREQ2</text>
<text x="179" y="90.2">+5V_CH2</text>
<text x="99.9" y="100.4">LED_CC2</text>
<text x="100" y="108">LED_CV2</text>
<text x="240.4" y="113.1">NTC2</text>
<text x="236.5" y="115.6">GND_CH2</text>
<text x="181.6" y="128.3">GND_CH2</text>
</g>
</svg>
